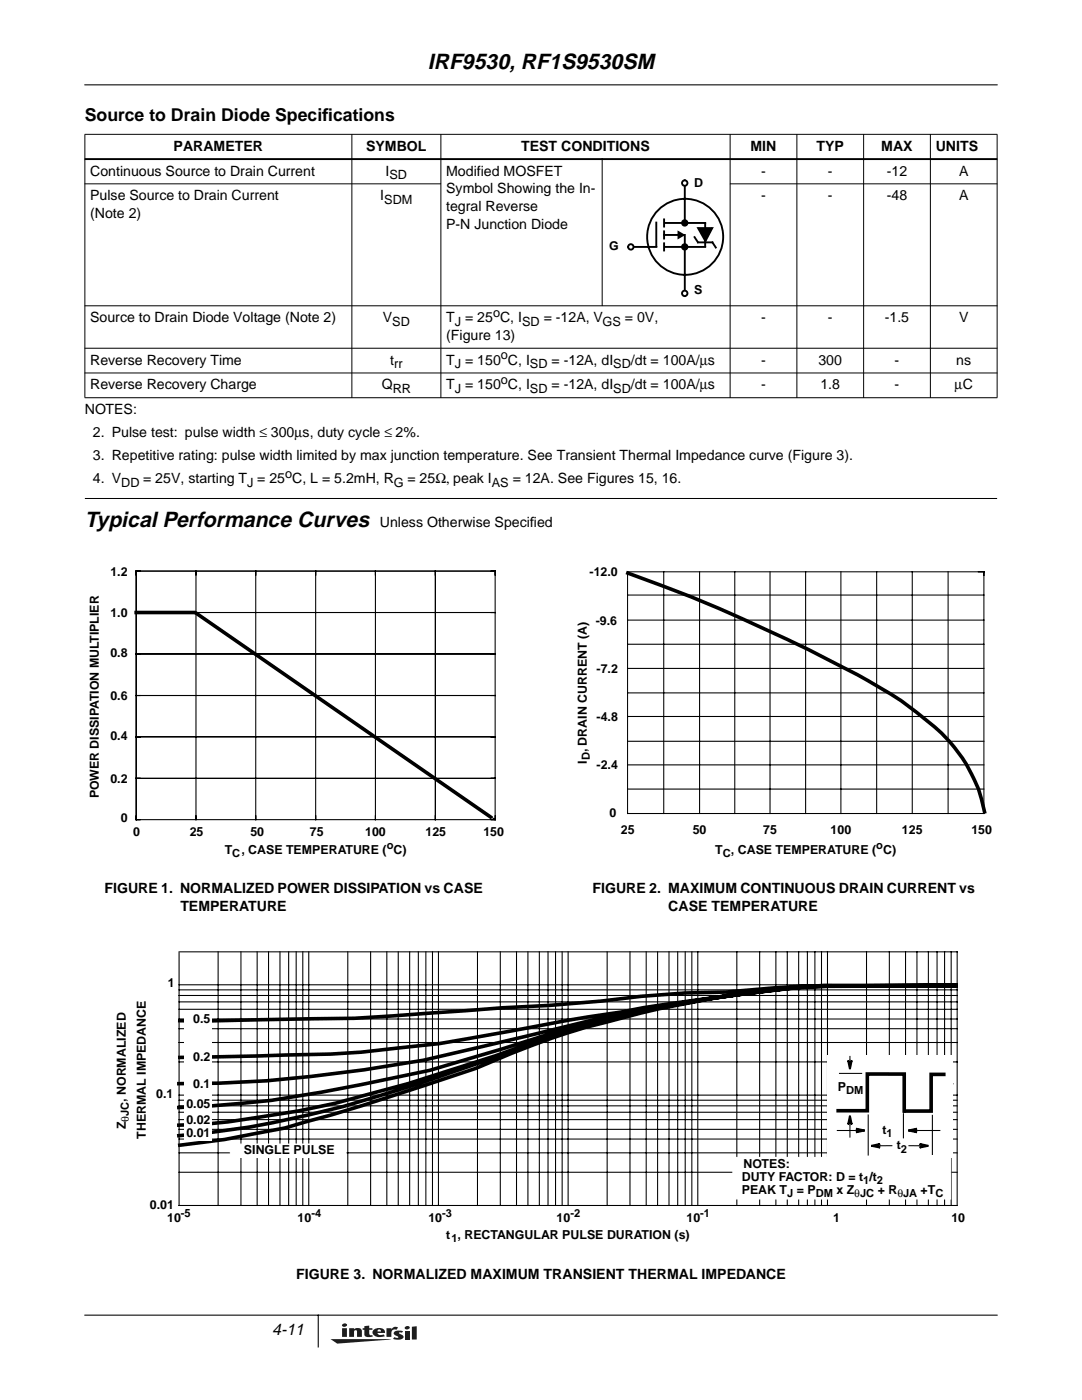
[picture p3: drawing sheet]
<svg xmlns="http://www.w3.org/2000/svg" width="216mm" height="279mm" viewBox="0 0 216 279" stroke-linecap="round" stroke-linejoin="round" font-family="sans-serif">
<path d="M16.9 16.9h182.1M16.9 262.5h182.1M63.5 262.5v6.3" fill="none" stroke="#000" stroke-width=".21"/>
<path d="M65.9 264.1h17.3v4.1h-17.3z" fill-rule="evenodd" fill="#fff"/>
<g fill="#231f20">
<path d="M80.8 264.8a.55 .55 0 0 1 1 .2 .55 .55 0 0 1-.5 .3 .55 .55 0 0 1-.6-.3z"/>
<path d="M65.9 267.2l12.2 .1-10.8 .8z"/>
<path d="M77.1 265.1h1v.2a.93 .93 0 0 1 1.3-.4l-.3 .5a.67 .67 0 0 0-.7 0 .67 .67 0 0 0-.3 .7v.7h-1z"/>
<path d="M69.7 265.1h.9v.2a.96 .96 0 0 1 1.6 .4v1.1h-1v-1.1l-.2-.2-.3 .1-.1 1.2h-.9z"/>
<path d="M72.7 264.7l1-.1v.5h.6v.3h-.6v.9l.3 .2 .3-.1 .1 .3-.6 .1a.87 .87 0 0 1-1.1-.5v-.9h-.3v-.3h.3z"/>
<path d="M80.8 265.6h.9v1.7h-.9z"/>
<path d="M82.2 264.8l1-.1v2.6h-1z"/>
<path d="M78.7 265.8l.6-.2 1.1 .1-.2 .3-.5-.1v.2a.74 .74 0 0 1 .8 .9 1.93 1.93 0 0 1-2.1 .2l.3-.3a.57 .57 0 0 0 .8 0l-.8-.5a.38 .38 0 0 1 0-.6z"/>
<path d="M68.3 265.1v1.7h.9v-1.7zM68.3 264.3l-.1 .2a.5 .5 0 0 0 .6 .3 .5 .5 0 0 0 .4-.5 .64 .64 0 0 0-.9 0z"/>
<path d="M74.5 265.4a.86 .86 0 0 0-.1 .9 .86 .86 0 0 0 .8 .5l1.6-.1-.3-.4-.3 .1a.61 .61 0 0 1-.9-.4h1.5a.93 .93 0 0 0-1.1-1l-.5 .1zM75.5 265.4h.4l.1 .3h-.7z"/>
</g>
<g fill="#000" stroke="#000" stroke-width=".2">
<path d="M16.9 36.7h71.1zM16.9 26.8h182.1zM145.6 36.7h53.4zM16.9 26.9v52.4zM70.2 26.8v52.6zM88 26.8v52.6zM120.2 31.6v29.5zM145.7 26.8v52.6zM159 26.8v52.6zM172.3 26.8v52.6zM185.6 26.8v52.6zM199 26.9v52.4z"/>
<path d="M16.9 61h182.1zM16.9 69.5h182.1zM16.9 74.4h182.1zM16.9 79.4h182.1zM16.9 99.5h182.1z"/>
</g>
<path d="M16.9 31.8h182.1z" fill="#000" stroke="#000" stroke-width=".38"/>
<path d="M131.7 41.5a7.6 7.6 0 0 1 5-1.8v7.6v-7.6a7.6 7.6 0 0 1 7.3 9.7 7.6 7.6 0 0 1-11.4 4.2 7.6 7.6 0 0 1-.9-12.1z" fill="#fff"/>
<g fill="none" stroke="#000" stroke-width=".38">
<path d="M136.6 36v8.5M125.3 49.3h5.7M132.5 43.8v1.4M132.5 46.9h2.7M132.7 49.3h8M132.7 44.5h8M135.4 46.3l1 .6-1 .6zM136.6 46.9v12.2M138.6 47.3l.7 1M140.7 44.6v4.5"/>
<circle cx="136.6" cy="44.5" r=".54"/>
<circle cx="136.6" cy="49.3" r=".54"/>
<circle cx="136.7" cy="47.3" r="7.6"/>
</g>
<path d="M135.4 46.3l1 .6-1 .6z" fill="#000"/>
<path d="M131 44.4v4.7zM132.5 46.2v1.4zM132.5 48.6v1.4zM139.3 45.5h2.8l-1.3 2.6zM139.3 48.4h2.8zM142.2 48.4l.6 1z" fill="#000" stroke="#000" stroke-width=".38"/>
<path d="M136.2 44.2l.4-.3v.6v-.6a.55 .55 0 0 1 .6 .7 .55 .55 0 0 1-.7 .4 .55 .55 0 0 1-.3-.8zM136.2 49l.4-.3v.6v-.6a.55 .55 0 0 1 .6 .7 .55 .55 0 0 1-.7 .4 .55 .55 0 0 1-.3-.8z" fill="#000"/>
<path d="M136.4 36h.2v.5v-.5a.55 .55 0 0 1 .6 .7 .55 .55 0 0 1-.9 .2 .55 .55 0 0 1 .1-.9z" fill="#fff"/>
<circle cx="136.6" cy="36.5" r=".54" fill="none" stroke="#000" stroke-width=".38"/>
<path d="M136.4 58.1l.2-.1v.6v-.6a.55 .55 0 0 1 .6 .7 .55 .55 0 0 1-.9 .3 .55 .55 0 0 1 .1-.9z" fill="#fff"/>
<circle cx="136.6" cy="58.5" r=".54" fill="none" stroke="#000" stroke-width=".38"/>
<path d="M125.4 49l.5-.3v.6v-.6a.55 .55 0 0 1 .5 .7 .55 .55 0 0 1-.7 .4 .55 .55 0 0 1-.3-.8z" fill="#fff"/>
<g fill="none" stroke="#000" stroke-width=".38">
<path d="M170.5 228.5l1.8 .4-1.8 .3 .7-.3zM186.9 228.9l1.8-.4-.7 .4 .7 .3z"/>
<circle cx="125.9" cy="49.3" r=".54"/>
</g>
<g fill="none" stroke="#000" stroke-width=".21">
<path d="M27.2 114h71.6v49.6h-71.6zM39.1 114v49.6M51 114v49.6M63 114v49.6M74.9 114v49.6M86.9 114v49.6M125.2 118.8h71.1M125.2 114.1h71.1v48.3h-71.1zM132.4 114.1v48.3M139.6 114.1v48.3M146.6 114.1v48.3M153.7 114.1v48.3"/>
<path d="M160.8 114.1v48.3M167.8 114.1v48.3M174.9 114.1v48.3M182 114.1v48.3M189.2 114.1v48.3M27.2 138.8h71.6M27.2 130.5h71.6M98.8 122.2h-71.6h11.9l59.7 41.4M125.2 138.3h71.1M125.2 128.6h71.1M125.2 123.8h71.1M125.2 133.4h71.1"/>
<path d="M27.2 155.3h71.6M27.2 147h71.6M125.2 143h71.1M125.2 147.9h71.1M125.2 152.6h71.1M125.2 157.5h71.1M35.7 190v50.6h155.3v-50.6h-155.1M35.7 199.9h155.3M35.7 198.7h155.3M35.7 197.5h155.3M35.7 196.5h155.3M43.5 190v50.6"/>
<path d="M48.1 190v50.6M51.3 190v50.6M53.6 190v50.6M55.9 190v50.6M57.6 190v50.6M59.1 190v50.6M60.4 190v50.6M61.6 190v50.6M69.4 190v50.6M74 190v50.6M77.2 190v50.6M79.5 190v50.6"/>
<path d="M81.7 190v50.6M83.5 190v50.6M85 190v50.6M86.3 190v50.6M87.5 190v50.6M95.3 190v50.6M99.8 190v50.6M103.1 190v50.6M105.3 190v50.6M107.6 190v50.6M109.4 190v50.6M110.9 190v50.6"/>
<path d="M112.2 190v50.6M113.4 190v50.6M121.2 190v50.6M125.7 190v50.6M128.9 190v50.6M131.2 190v50.6M133.5 190v50.6M135.2 190v50.6M136.7 190v50.6M138 190v50.6M139.2 190v50.6M147 190v50.6"/>
<path d="M151.6 190v50.6M154.8 190v50.6M157.1 190v50.6M159.4 190v50.6M161.1 190v50.6M162.6 190v50.6M163.9 190v50.6M165.1 190v50.6M172.9 190v50.6M177.5 190v50.6M180.7 190v50.6M183 190v50.6"/>
<path d="M185.2 190v50.6M187 190v50.6M188.5 190v50.6M189.8 190v50.6M35.7 219.6h155.3M35.7 218.6h155.3M35.7 211.9h155.3M35.7 208.1h155.3M35.7 205.3h155.3M35.7 203.4h155.3M35.7 201.4h155.3M184.1 216.3h6.1"/>
<path d="M35.7 234h155.3M35.7 230.1h155.3M35.7 227.3h155.3M35.7 225.4h155.3M35.7 223.4h155.3M35.7 222h155.3M35.7 220.7h155.3M168.5 228.9h2.7M188 228.9h1.4"/>
</g>
<path d="M125.3 114.4a340.5 340.5 0 0 1 49 22.1 68.4 68.4 0 0 1 14.9 11.2 30.1 30.1 0 0 1 7.2 14.3M27.2 122.2h11.8l58.9 40.8" fill="none" stroke="#000" stroke-width=".72"/>
<g fill="#fff" stroke="#fff" stroke-width=".21">
<path d="M46 228.3h23v2.7h-23z" fill-rule="evenodd"/>
<path d="M146.2 231h43.5v8.3h-43.5z" fill-rule="evenodd"/>
</g>
<path d="M170.5 228.5l1.8 .4-1.8 .3 .7-.3zM186.9 228.9l1.8-.4-.7 .4 .7 .3z" fill="#000"/>
<path d="M164.9 210.6h25.2v20.5h-25.2z" fill-rule="evenodd" fill="#fff"/>
<path d="M190.6 196.7h-29.4l-6.4 .4-9.9 .9-8.2 .2-8.8 .6-8 1-10.3 .9-9.3 .4-29.6 2.1-31 .6-3.8-.1M190.8 196.7h-29.6a166.4 166.4 0 0 0-22.8 3.3 219.8 219.8 0 0 0-25.6 6.3 199.7 199.7 0 0 0-17.9 6.9 577 577 0 0 1-38.1 11.9l-12 2.3-8.9 1.2M190.8 196.7l-28 .1a240.2 240.2 0 0 0-35.5 5.2l-9.1 2.3-8 2.5a549.1 549.1 0 0 1-41.7 14 187.5 187.5 0 0 1-32.8 5.8M190.8 196.7h-25.8l-5.5 .2a643.6 643.6 0 0 0-31.2 4.5l-10.5 2.7-4.2 1.3a396.7 396.7 0 0 1-46.7 14.8 251.1 251.1 0 0 1-26.1 4.2l-5.1 .2M190.8 196.6l-29.2 .2a351.5 351.5 0 0 0-37.7 5.6l-6.7 1.7-31.4 9.5-21.7 4.4a196.9 196.9 0 0 1-28.4 3M190.8 196.7h-24l-9.2 .5-10.1 1.3-14.1 2.1-12.6 2.3-36.3 8.7a292.1 292.1 0 0 1-40.8 4.6l-8 .1M190.8 196.7h-26.3a516.2 516.2 0 0 0-36.2 4.4l-4.4 .9a339.8 339.8 0 0 0-22.1 3.8l-14.1 2.5-15.6 1.7-6.1 .4-30.1 .6M188.3 214.4h-2.5v7.3h-5.3M167.3 221.7h5.8v-7.4l7.3 .1v7.3" fill="none" stroke="#000" stroke-width=".72"/>
<path d="M167.5 214.2h4.4M169.6 210.8v1.5M167.1 225.6h4.4M169.6 223.8v3.1M173.2 222.5v8M180.3 222.3v4.8M182.3 225.6h5.2M186 222.6v7.8" fill="none" stroke="#000" stroke-width=".21"/>
<path d="M169.2 211.6l.4 .7 .4-.7-.4 1.8zM169.6 222.7l.4 1.7-.4-.6-.4 .6zM170.8 225.2l1.8 .4-1.8 .4 .7-.4zM181.2 225.6l1.8-.4-.7 .4 .7 .4z" fill="none" stroke="#000" stroke-width=".38"/>
<path d="M169.2 211.6l.4 .7 .4-.7-.4 1.8zM169.6 222.7l.4 1.7-.4-.6-.4 .6zM170.8 225.2l1.8 .4-1.8 .4 .7-.4zM181.2 225.6l1.8-.4-.7 .4 .7 .4z" fill="#000"/>
<path d="M36.9 202.2h5.5v25.4h-5.5z" fill-rule="evenodd" fill="#fff"/>
<path d="M178 228.6l-3 .1M181.4 228.6l2.7 .1" fill="none" stroke="#000" stroke-width=".21"/>
<path d="M173.9 228.7l1.7-.4-.6 .4 .6 .3zM183.5 228.3l1.7 .4-1.7 .3 .6-.3z" fill="none" stroke="#000" stroke-width=".38"/>
<path d="M173.9 228.7l1.7-.4-.6 .4 .6 .3zM183.5 228.3l1.7 .4-1.7 .3 .6-.3z" fill="#000"/>
<g font-size="4.3">
<text x="85.4" y="13.8">IRF9530, RF1S9530SM</text>
<text x="16.9" y="105.1">Typical Performance Curves</text>
</g>
<g font-size="3.5">
<text x="16.9" y="24.2">Source to Drain Diode Specif</text>
<text x="64.3" y="24.2">ications</text>
</g>
<text font-size="3.2" x="54.3" y="266.5">4-11</text>
<g font-size="2.8">
<text x="18" y="35">Continuous Source to Drain Current</text>
<text x="34.6" y="30.1">PARAMETER</text>
<text x="73.1" y="30.1">SYMBOL</text>
<text x="76.9" y="35">I</text>
<text x="89" y="35">Modified MOSFET</text>
<text x="104" y="30.1">TEST CONDITIONS</text>
<text x="149.8" y="30.1">MIN</text>
<text x="151.9" y="35">-</text>
<text x="162.9" y="30.1">TYP</text>
<text x="165.2" y="35">-</text>
<text x="175.9" y="30.1">MAX</text>
<text x="176.9" y="35">-12</text>
<text x="186.7" y="30.1">UNITS</text>
<text x="191.4" y="35">A</text>
<text x="18" y="40">Pulse Source to Drain Current</text>
<text x="75.9" y="40">I</text>
<text x="89" y="38.6">Symbol Showing the In-</text>
<text x="151.9" y="40">-</text>
<text x="165.2" y="40">-</text>
<text x="176.9" y="40">-48</text>
<text x="191.4" y="40">A</text>
<text x="18" y="43.5">(Note 2)</text>
<text x="89" y="42.1">tegral Reverse</text>
<text x="89" y="45.6">P-N Junction Diode</text>
<text x="18" y="64.3">Source to Drain Diode Voltage (Note 2)</text>
<text x="76.4" y="64.3">V</text>
<text x="89" y="64.3">T</text>
<text x="151.9" y="64.3">-</text>
<text x="165.2" y="64.3">-</text>
<text x="176.6" y="64.3">-1.5</text>
<text x="191.4" y="64.3">V</text>
<text x="89" y="67.8">(Figure 13)</text>
<text x="18" y="72.8">Reverse Recovery Time</text>
<text x="18" y="77.7">Reverse Recovery Charge</text>
<text x="76.2" y="77.7">Q</text>
<text x="77.9" y="72.8">t</text>
<text x="89" y="72.8">T</text>
<text x="89" y="77.7">T</text>
<text x="151.9" y="72.8">-</text>
<text x="151.9" y="77.7">-</text>
<text x="163.3" y="72.8">300</text>
<text x="163.7" y="77.7">1.8</text>
<text x="178.5" y="72.8">-</text>
<text x="178.5" y="77.7">-</text>
<text x="190.5" y="77.7">µC</text>
<text x="190.8" y="72.8">ns</text>
<text x="16.9" y="82.7">NOTES:</text>
<text x="18.5" y="87.3">2. Pulse test: pulse width ≤ 300µs, duty cycle ≤ 2%.</text>
<text x="18.5" y="91.8">3. Repetitive rating: pulse width limited by max junction temperature. See Transient Thermal Impedance curve (Figure 3).</text>
<text x="18.5" y="96.4">4. V</text>
<text x="75.8" y="105.1">Unless Otherwise Specif</text>
<text x="105.8" y="105.1">ied</text>
<text x="20.8" y="178.3">FIGURE 1. NORMALIZED POWER DISSIPATION vs CASE</text>
<text x="118.2" y="178.3">FIGURE 2. MAXIMUM CONTINUOUS DRAIN CURRENT vs</text>
<text x="36" y="181.8">TEMPERATURE</text>
<text x="133.3" y="181.8">CASE TEMPERATURE</text>
<text x="59.1" y="255.2">FIGURE 3. NORMALIZED MAXIMUM TRANSIENT THERMAL IMPEDANCE</text>
</g>
<g font-size="2.5">
<text x="77.7" y="35.7">SD</text>
<text x="76.7" y="40.7">SDM</text>
<text x="138.5" y="37.4">D</text>
<text x="121.5" y="49.9">G</text>
<text x="138.5" y="58.7">S</text>
<text x="78.3" y="65">SD</text>
<text x="90.8" y="65">J = 25 C, ISD = -12A, VGS = 0V,</text>
<text x="98.4" y="63.2">o</text>
<text x="99.9" y="71.7">o</text>
<text x="78.6" y="73.5">rr</text>
<text x="90.8" y="73.5">J = 150 C, ISD = -12A, dISD/dt = 100A/µs</text>
<text x="99.9" y="76.6">o</text>
<text x="78.4" y="78.4">RR</text>
<text x="90.8" y="78.4">J = 150 C, ISD = -12A, dISD/dt = 100A/µs</text>
<text x="56.9" y="95.3">o</text>
<text x="24.2" y="97.1">DD = 25V, starting TJ = 25 C, L = 5.2mH, RG = 25Ω, peak IAS = 12A. See Figures 15, 16.</text>
<text x="22" y="115">1.2</text>
<text x="117.7" y="115">-12.0</text>
<text x="22" y="123.2">1.0</text>
<text x="118.9" y="124.7">-9.6</text>
<text x="22" y="131.2">0.8</text>
<text x="119" y="134.3">-7.2</text>
<text x="22" y="139.7">0.6</text>
<text x="119" y="143.9">-4.8</text>
<text x="22" y="147.8">0.4</text>
<text x="117.1" y="152.4" transform="rotate(-90 117.1 152.4)">I</text>
<text x="119" y="153.6">-2.4</text>
<text x="19.7" y="159.3" transform="rotate(-90 19.7 159.3)">POWER DISSIPATION MULTIPLIER</text>
<text x="22" y="156.3">0.2</text>
<text x="24.1" y="164.1">0</text>
<text x="26.6" y="166.9">0</text>
<text x="37.9" y="166.9">25</text>
<text x="50" y="166.9">50</text>
<text x="61.8" y="166.9">75</text>
<text x="72.9" y="166.9">100</text>
<text x="84.9" y="166.9">125</text>
<text x="96.5" y="166.9">150</text>
<text x="121.6" y="163">0</text>
<text x="123.9" y="166.3">25</text>
<text x="138.2" y="166.3">50</text>
<text x="152.3" y="166.4">75</text>
<text x="165.7" y="166.4">100</text>
<text x="180" y="166.4">125</text>
<text x="193.8" y="166.4">150</text>
<text x="44.8" y="170.4">T</text>
<text x="142.7" y="170.4">T</text>
<text x="33.5" y="197">1</text>
<text x="38.6" y="204.2">0.5</text>
<text x="38.6" y="211.8">0.2</text>
<text x="31.2" y="219.1">0.1</text>
<text x="37.2" y="221.2">0.05</text>
<text x="38.6" y="217.1">0.1</text>
<text x="167.2" y="217.8">P</text>
<text x="25.1" y="225.4" transform="rotate(-90 25.1 225.4)">Z</text>
<text x="29.1" y="227.3" transform="rotate(-90 29.1 227.3)">THERMAL IMPEDANCE</text>
<text x="37.2" y="224.3">0.02</text>
<text x="37.2" y="227">0.01</text>
<text x="176.1" y="226.3">t</text>
<text x="48.7" y="230.2">SINGLE PULSE</text>
<text x="148.4" y="233.1">NOTES:</text>
<text x="176.1" y="229.2">t</text>
<text x="179" y="229.4">t</text>
<text x="148" y="235.7">DUTY FACTOR: D = t</text>
<text x="148" y="238.2">PEAK T</text>
<text x="173.5" y="235.7">/t</text>
<text x="183.7" y="238.2">+T</text>
<text x="29.9" y="241.4">0.01</text>
<text x="33.3" y="244">10</text>
<text x="59.4" y="244">10</text>
<text x="85.5" y="244">10</text>
<text x="111.1" y="244">10</text>
<text x="137" y="244">10</text>
<text x="166.2" y="243.9">1</text>
<text x="189.8" y="243.9">10</text>
<text x="89" y="247.3">t</text>
</g>
<g font-size="2.2">
<text x="117.7" y="151.7" transform="rotate(-90 117.7 151.7)">D, DRAIN CURRENT (A)</text>
<text x="46.4" y="171">C, CASE TEMPERATURE ( C)</text>
<text x="77.2" y="169.4">o</text>
<text x="144.2" y="171">C, CASE TEMPERATURE ( C)</text>
<text x="174.9" y="169.4">o</text>
<text x="168.8" y="218.4">DM</text>
<text x="25.7" y="223.9" transform="rotate(-90 25.7 223.9)">θJC, NORMALIZED</text>
<text x="176.9" y="227">1</text>
<text x="176.9" y="229.8">2</text>
<text x="179.8" y="230">2</text>
<text x="157.1" y="238.8">J = P</text>
<text x="162.8" y="238.8">DM x ZθJC + RθJA</text>
<text x="172.2" y="236.3">1</text>
<text x="175" y="236.3">2</text>
<text x="186.7" y="238.8">C</text>
<text x="36.1" y="243">-5</text>
<text x="62.1" y="243">-4</text>
<text x="88.2" y="243">-3</text>
<text x="113.8" y="243">-2</text>
<text x="139.7" y="243">-1</text>
<text x="90.1" y="247.9">1, RECTANGULAR PULSE DURATION (s)</text>
</g>
</svg>
